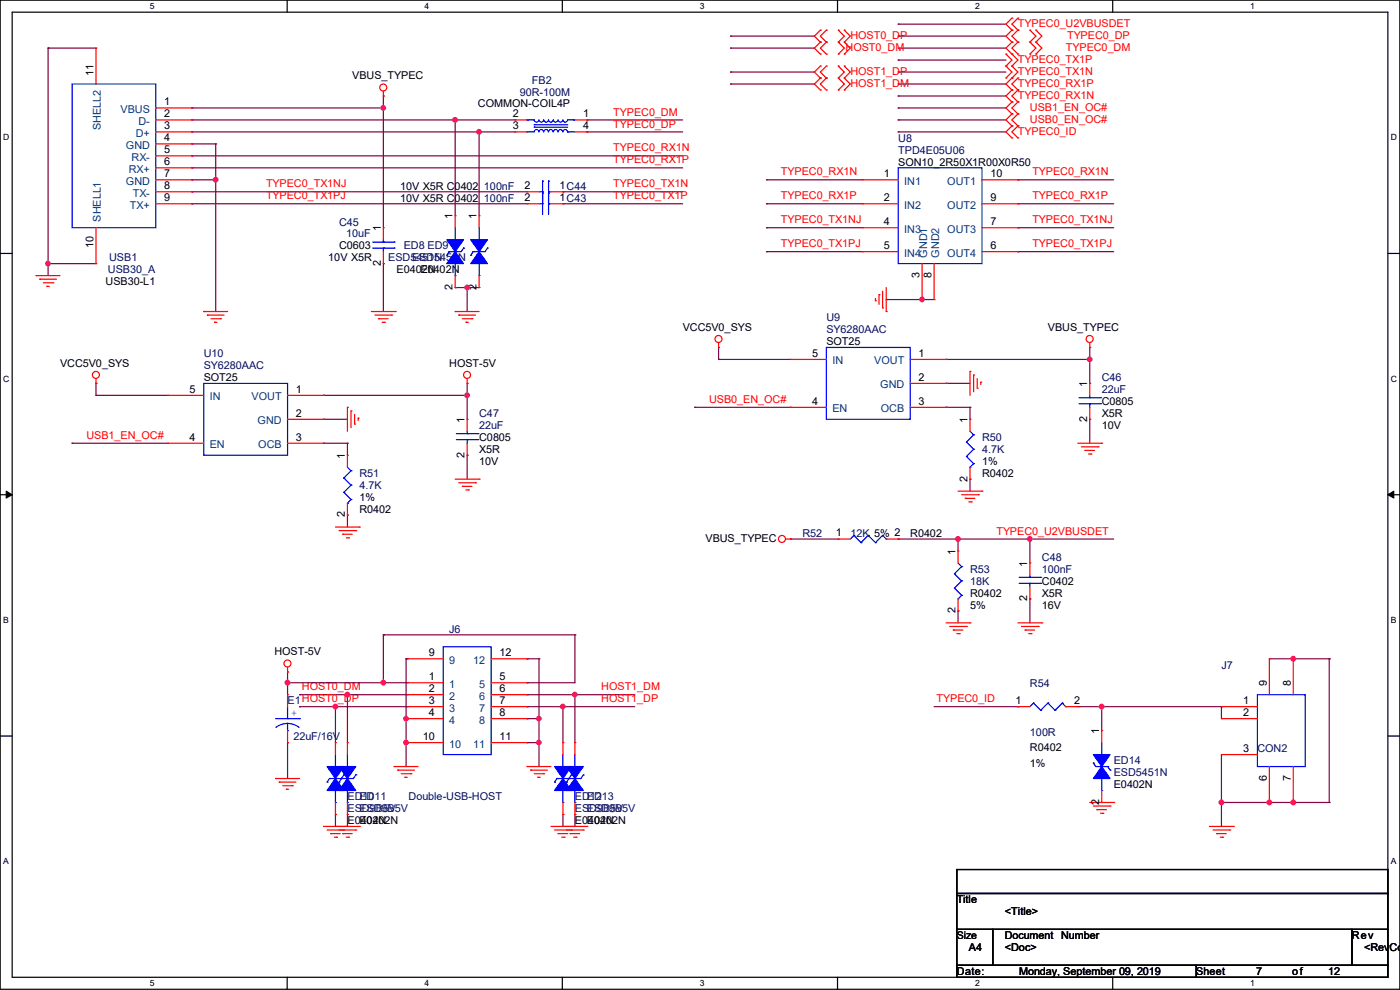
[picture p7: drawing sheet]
<svg xmlns="http://www.w3.org/2000/svg" width="297mm" height="210mm" viewBox="0 0 297 210" stroke-linecap="round" stroke-linejoin="round" font-family="sans-serif">
<path d="M0 0h297v209.8h-297zM2.6 2.6h291.8v204.7h-291.8z" fill="none" stroke="#000" stroke-width=".25"/>
<g fill="#fff">
<path d="M31.7 .3h1v2h-1z"/>
<path d="M31.7 207.6h1v1.9h-1z"/>
</g>
<path d="M60.9 0v2.6M60.9 207.3v2.5" fill="none" stroke="#000" stroke-width=".25"/>
<g fill="#fff">
<path d="M90.1 .3h1v2h-1z"/>
<path d="M90.1 207.6h1v1.9h-1z"/>
</g>
<path d="M119.3 0v2.6M119.3 207.3v2.5" fill="none" stroke="#000" stroke-width=".25"/>
<g fill="#fff">
<path d="M148.5 .3h.9v2h-.9z"/>
<path d="M148.5 207.6h.9v1.9h-.9z"/>
</g>
<path d="M177.7 0v2.6M177.7 207.3v2.5" fill="none" stroke="#000" stroke-width=".25"/>
<g fill="#fff">
<path d="M206.8 .3h1v2h-1z"/>
<path d="M206.8 207.6h1v1.9h-1z"/>
</g>
<path d="M236.1 0v2.6M236.1 207.3v2.5" fill="none" stroke="#000" stroke-width=".25"/>
<g fill="#fff">
<path d="M265.2 .3h1v2h-1z"/>
<path d="M265.2 207.6h1v1.9h-1z"/>
<path d="M.7 28.2h1.2v1.9h-1.2z"/>
<path d="M295.1 28.2h1.2v1.9h-1.2z"/>
<path d="M.7 79.3h1.2v2h-1.2z"/>
<path d="M295.1 79.3h1.2v2h-1.2z"/>
</g>
<path d="M0 53.8h2.6M294.4 53.8h2.6" fill="none" stroke="#000" stroke-width=".25"/>
<g fill="#fff">
<path d="M.7 130.5h1.2v2h-1.2z"/>
<path d="M295.1 130.5h1.1v2h-1.1z"/>
</g>
<path d="M0 104.9h2.6M294.4 104.9h2.6" fill="none" stroke="#000" stroke-width=".25"/>
<path d="M1.3 104.2l1.3 .7-1.3 .8zM294.4 104.9l1.3-.7v1.5z" fill="#000" stroke="#000" stroke-width=".21"/>
<g fill="#fff">
<path d="M.7 181.7h1.2v2h-1.2z"/>
<path d="M295.1 181.7h1.1v2h-1.1z"/>
</g>
<path d="M0 156.1h2.6M294.4 156.1h2.6M203 184.4h91.4v5.1h-91.4zM203 189.5h91.4v7.6h-91.4zM203 197.1h7.6v7.7h-7.6zM210.6 197.1h76.2v7.7h-76.2zM286.8 197.1h7.6v7.7h-7.6zM203 204.8h50.8v2.5h-50.8zM253.8 204.8h40.6v2.5h-40.6z" fill="none" stroke="#000" stroke-width=".25"/>
<g fill="none" stroke="#800040" stroke-width=".25">
<path d="M10.2 10.2h.1M10.2 10.2v48.3M10.2 10.2h10.2M155 7.7h.1M155 10.2h.1M155 15.3h.1M155 17.8h.1M155 10.2h17.8M155 17.8h17.8M155 15.3h17.8M155 7.7h17.8M190.5 17.8h.1"/>
<path d="M190.5 12.7h.1M190.5 15.3h.1M190.5 7.7h.1M190.5 10.2h.1M190.5 5.1h.1M190.5 10.2h22.9M190.5 17.8h22.9M190.5 12.7h22.9M190.5 15.3h22.9M190.5 7.7h22.9M190.5 5.1h22.9M40.7 33.1h.1"/>
<path d="M40.7 35.6h.1M40.7 30.5h.1M40.7 28h.1M40.7 25.4h.1M40.7 38.1h.1M40.7 22.9h.1M40.7 38.1h5.1M40.7 33.1h104.1M40.7 35.6h104.1M40.7 30.5h5.1M40.7 28h68.6M40.7 25.4h68.6"/>
<path d="M40.7 22.9h40.6M45.8 30.5h.1M45.8 38.1h.1M45.8 30.5v35.6M81.3 22.9h.1M81.3 20.4h.1M81.3 20.4v27.9M96.6 25.4h.1M96.6 25.4v20.4M101.6 28h.1M101.6 28v17.8M124.5 25.4h.1"/>
<path d="M124.5 28h.1M124.5 28h20.3M124.5 25.4h20.3M162.6 38.1h.1M162.6 38.1h20.3M190.5 20.4h.1M190.5 25.4h.1M190.5 22.9h.1M190.5 28h.1M190.5 28h22.9M190.5 25.4h22.9M190.5 22.9h22.9"/>
<path d="M190.5 20.4h22.9M215.9 38.1h.1M215.9 38.1h20.4M10.2 55.9h.1M10.2 55.9h10.2M40.7 40.7h.1M40.7 43.2h.1M40.7 43.2h71.1M40.7 40.7h71.1M81.3 55.9h.1M81.3 55.9v10.2M119.4 40.7h.1"/>
<path d="M119.4 43.2h.1M119.4 43.2h25.4M119.4 40.7h25.4M162.6 43.2h.1M162.6 48.3h.1M162.6 53.4h.1M162.6 43.2h20.3M162.6 48.3h20.3M162.6 53.4h20.3M215.9 43.2h.1M215.9 48.3h.1M215.9 53.4h.1"/>
<path d="M215.9 43.2h20.4M215.9 48.3h20.4M215.9 53.4h20.4M96.6 61h.1M96.6 61h5M99.1 61h.1M99.1 61v5.1M152.4 76.2h.1M152.4 73.7h.1M152.4 76.2h15.3M152.4 73.7v2.5M188 63.5h.1"/>
<path d="M188 63.5h10.2M195.6 63.5h.1M200.7 76.2h.1M200.7 76.2h30.5M231.2 76.2h.1M231.2 73.7h.1M231.2 73.7v7.6M15.3 94h.1M15.3 94h20.3M20.4 83.9h.1M20.4 81.3h.1M20.4 83.9h15.2"/>
<path d="M20.4 81.3v2.6M68.6 83.9h.1M68.6 88.9h.1M68.6 94h.1M68.6 83.9h30.5M68.6 94h5.1M68.6 88.9h5.1M73.7 94h.1M73.7 94v2.6M99.1 83.9h.1M99.1 96.6h.1M99.1 81.3h.1"/>
<path d="M99.1 81.3v7.6M99.1 96.6v5M147.4 86.4h.1M147.4 86.4h20.3M200.7 81.3h.1M200.7 86.4h.1M200.7 86.4h5.1M200.7 81.3h5.1M205.8 86.4h.1M205.8 86.4v2.5M231.2 88.9h.1M231.2 88.9v5.1"/>
<path d="M73.7 109.3h.1M73.7 109.3v2.5M167.7 114.3h.1M167.7 114.3h10.1M190.5 114.3h.1M190.5 114.3h45.8M203.2 114.3h.1M203.2 114.3v2.6M205.8 101.6h.1M205.8 101.6v2.6M218.5 114.3h.1M218.5 114.3v5.1"/>
<path d="M81.3 134.7h.1M81.3 134.7v10.1M81.3 134.7h40.7M86.1 139.7h.1M86.1 139.7h.3M86.1 139.7v22.9M111.8 139.7h.1M111.8 139.7h2.5M114.3 139.7h.1M114.3 139.7v22.9M122 134.7h.1M122 134.7v10.1h-10.2"/>
<path d="M203.2 129.6h.1M203.2 129.6v2.5M218.5 127h.1M218.5 127v5.1M269.3 139.7h12.7M274.4 139.7h.1M282 139.7h.1M282 139.7v30.5M61 142.5h.1M61 144.8h.1M61 157.5h.1M61 144.8h25.4"/>
<path d="M61 142.5v4.9M61 157.5v7.6M63.5 147.4h.1M63.5 149.9h.1M63.5 149.9h22.9M63.5 147.4h22.9M71.2 149.9h.1M71.2 149.9v7.6M73.7 147.4h.1M73.7 147.4v10.1M81.3 144.8h.1M86.1 152.4h.1"/>
<path d="M86.1 157.5h.1M86.1 157.5h.3M86.1 152.4h.3M111.8 149.9h.1M111.8 147.4h.1M111.8 144.8h.1M111.8 157.5h.1M111.8 152.4h.1M111.8 149.9h22.9M111.8 147.4h22.9M111.8 157.5h2.5M111.8 152.4h2.5"/>
<path d="M114.3 157.5h.1M114.3 152.4h.1M119.4 149.9h.1M119.4 149.9v7.6M122 147.4h.1M122 147.4v10.1M198.2 149.9h17.7M215.9 149.9h.1M228.6 149.9h30.5M233.7 149.9h.1M233.7 149.9v5.1M259.1 149.9h.1"/>
<path d="M259.1 149.9v2.5M71.2 172.8h.1M71.2 172.8v2.5M73.7 172.8h.1M73.7 172.8v2.5M119.4 172.8h.1M119.4 172.8v2.5M122 172.8h.1M122 172.8v2.5M259.1 170.2h.1M259.1 175.3h.1M259.1 160.1v15.2"/>
<path d="M259.1 170.2h22.9M269.3 170.2h.1M274.4 170.2h.1M282 170.2h.1"/>
</g>
<g fill="#f0f" stroke="#f0f" stroke-width=".25">
<circle cx="195.6" cy="63.5" r=".49"/>
<circle cx="45.7" cy="38.1" r=".49"/>
<circle cx="101.6" cy="28" r=".49"/>
<circle cx="96.5" cy="25.4" r=".49"/>
<circle cx="81.3" cy="22.9" r=".49"/>
<circle cx="10.2" cy="55.9" r=".49"/>
<circle cx="99.1" cy="61" r=".49"/>
<circle cx="231.2" cy="76.2" r=".49"/>
<circle cx="203.2" cy="114.3" r=".49"/>
<circle cx="218.5" cy="114.3" r=".49"/>
<circle cx="119.4" cy="149.9" r=".49"/>
<circle cx="121.9" cy="147.3" r=".49"/>
<circle cx="114.3" cy="157.5" r=".49"/>
<circle cx="114.3" cy="152.4" r=".49"/>
<circle cx="86.1" cy="152.4" r=".49"/>
<circle cx="73.7" cy="147.3" r=".49"/>
<circle cx="71.1" cy="149.9" r=".49"/>
<circle cx="86.1" cy="157.5" r=".49"/>
<circle cx="81.3" cy="144.8" r=".49"/>
<circle cx="61" cy="144.8" r=".49"/>
<circle cx="99.1" cy="83.8" r=".49"/>
<circle cx="259.1" cy="170.2" r=".49"/>
<circle cx="269.3" cy="170.2" r=".49"/>
<circle cx="274.3" cy="139.7" r=".49"/>
<circle cx="274.3" cy="170.2" r=".49"/>
<circle cx="233.7" cy="149.9" r=".49"/>
</g>
<g fill="none" stroke="#f00" stroke-width=".25">
<path d="M20.4 10.2h.1M20.4 10.2v7.6M81.3 19.3v1.1M174 6.4h.1M174 8.9h.1M174 11.5h.1M174 14h.1M174 16.6h.1M174 19.1h.1M174 6.4l-1.2 1.3 1.2 1.2M174 14l-1.2 1.3 1.2 1.3M174 8.9l-1.2 1.3 1.2 1.3"/>
<path d="M174 16.6l-1.2 1.2 1.2 1.3M175.3 8.9h.1M175.3 6.4h.1M175.3 11.5h.1M175.3 16.6h.1M175.3 14h.1M175.3 19.1h.1M175.3 6.4l-1.3 1.3 1.3 1.2M175.3 8.9l-1.3 1.3 1.3 1.3M175.3 14l-1.3 1.3 1.3 1.3M175.3 16.6l-1.3 1.2 1.3 1.3M177.8 8.9h.1"/>
<path d="M177.8 6.4h.1M177.8 11.5h.1M177.8 16.6h.1M177.8 14h.1M177.8 19.1h.1M177.8 6.4l1.3 1.3-1.3 1.2M177.8 14l1.3 1.3-1.3 1.3M177.8 8.9l1.3 1.3-1.3 1.3M177.8 16.6l1.3 1.2-1.3 1.3M179.1 8.9h.1M179.1 6.4h.1M179.1 11.5h.1"/>
<path d="M179.1 16.6h.1M179.1 14h.1M179.1 19.1h.1M179.1 14l1.3 1.3-1.3 1.3M179.1 6.4l1.3 1.3-1.3 1.2M179.1 16.6l1.3 1.2-1.3 1.3M179.1 8.9l1.3 1.3-1.3 1.3M213.4 14h.1M213.4 16.6h.1M213.4 11.5h.1M213.4 14l1.3 1.3-1.3 1.3M213.4 11.5l1.3 1.2-1.3 1.3"/>
<path d="M214.7 14h.1M214.7 16.6h.1M214.7 11.5h.1M214.7 19.1h.1M214.7 6.4h.1M214.7 3.9h.1M214.7 8.9h.1M214.7 14l1.2 1.3-2.5 2.5 1.3 1.3M214.7 8.9l-1.3 1.3 2.5 2.5-1.2 1.3M214.7 19.1l-1.3 1.3 1.3 1.2M214.7 3.9l-1.3 1.2 1.3 1.3M214.7 6.4l-1.3 1.3 1.3 1.2"/>
<path d="M215.9 16.6h.1M215.9 19.1h.1M215.9 3.9h.1M215.9 6.4h.1M215.9 8.9h.1M215.9 11.5h.1M215.9 16.6l-1.2 1.2 1.2 1.3M215.9 19.1l-1.2 1.3 1.2 1.2M215.9 3.9l-1.2 1.2 1.2 1.3M215.9 6.4l-1.2 1.3 1.2 1.2M215.9 8.9l-1.2 1.3 1.2 1.3M218.5 6.4h.1"/>
<path d="M218.5 8.9h.1M218.5 11.5h.1M218.5 8.9l1.3 1.3-1.3 1.3M218.5 6.4l1.3 1.3-1.3 1.2M219.8 6.4h.1M219.8 8.9h.1M219.8 11.5h.1M219.8 8.9l1.2 1.3-1.2 1.3M219.8 6.4l1.2 1.3-1.2 1.2M33.1 22.9h7.6M33.1 25.4h7.6M33.1 28h7.6"/>
<path d="M33.1 30.5h7.6M33.1 33.1h7.6M33.1 35.6h7.6M33.1 38.1h7.6M40.7 22.9h.1M40.7 25.4h.1M40.7 28h.1M40.7 30.5h.1M40.7 33.1h.1M40.7 35.6h.1M40.7 38.1h.1M81.3 20.4h.1"/>
<path d="M109.3 28h.1M109.3 25.4h.1M109.3 25.4h2.5M109.3 28h2.5M122 25.4h2.5M122 28h2.5M124.5 28h.1M124.5 25.4h.1M182.9 38.1h.1M182.9 38.1h7.6M208.3 38.1h7.6M214.7 21.6h.1"/>
<path d="M214.7 26.7h.1M214.7 24.2h.1M214.7 29.3h.1M214.7 24.2l-1.3 1.2 1.3 1.3M214.7 21.6l-1.3 1.3 1.3 1.3M214.7 26.7l-1.3 1.3 1.3 1.3M215.9 21.6h.1M215.9 24.2h.1M215.9 26.7h.1M215.9 29.3h.1M215.9 38.1h.1M215.9 24.2l-1.2 1.2 1.2 1.3"/>
<path d="M215.9 21.6l-1.2 1.3 1.2 1.3M215.9 26.7l-1.2 1.3 1.2 1.3M7.7 58.5h.1M7.7 58.5h5M8.4 59.2h.1M8.4 59.2h3.6M9.2 60h2M11.2 60h.1M20.4 55.9h.1M20.4 48.3v7.6M33.1 40.7h7.6M33.1 43.2h7.6"/>
<path d="M40.7 40.7h.1M40.7 43.2h.1M81.3 48.3h.1M81.3 55.9h.1M81.3 48.3v2.5M81.3 53.4v2.5M96.6 45.8h.1M96.6 45.8v2.5M96.6 58.5v2.5M101.6 45.8h.1M101.6 45.8v2.5M101.6 58.5v2.5"/>
<path d="M111.8 40.7h.1M111.8 43.2h.1M111.8 40.7h2.5M111.8 43.2h2.5M116.9 40.7h2.5M116.9 43.2h2.5M119.4 40.7h.1M119.4 43.2h.1M182.9 43.2h.1M182.9 48.3h.1M182.9 53.4h.1M182.9 43.2h7.6"/>
<path d="M182.9 48.3h7.6M182.9 53.4h7.6M195.6 55.9v7.6M198.2 55.9v7.6M208.3 43.2h7.6M208.3 48.3h7.6M208.3 53.4h7.6M215.9 53.4h.1M215.9 48.3h.1M215.9 43.2h.1M9.9 60.7h.1M9.9 60.7h.6"/>
<path d="M43.2 66.1h.1M43.2 66.1h5.1M44 66.8h.1M44 66.8h3.5M44.7 67.6h2.1M45.5 68.4h.1M45.5 68.4h.5M46.8 67.6h.1M78.8 66.1h5.1M79.5 66.8h3.6M80.3 67.6h.1M80.3 67.6h2"/>
<path d="M81.1 68.4h.5M81.6 68.4h.1M83.1 66.8h.1M83.9 66.1h.1M96.6 66.1h.1M96.6 61h.1M96.6 66.1h5M97.3 66.8h.1M97.3 66.8h3.6M98.1 67.6h2M98.8 68.4h.1M98.8 68.4h.6"/>
<path d="M100.1 67.6h.1M101.6 61h.1M152.4 73.7h.1M152.4 72.7v1M167.7 76.2h.1M167.7 76.2h7.6M185.7 63.8h.1M185.7 63.3v.5M186.5 62.5h.1M186.5 62.5v2.1M187.2 65.3h.1M187.2 61.8v3.5"/>
<path d="M188 66.1h.1M188 61v5.1M193.1 76.2h7.6M195.6 63.5h.1M198.2 63.5h.1M200.7 76.2h.1M205.8 78.8h.1M205.8 78.8v5.1M206.5 79.5h.1M206.5 79.5v3.6M231.2 73.7h.1M231.2 72.7v1"/>
<path d="M20.4 81.3h.1M20.4 80.3v1M35.6 94h.1M35.6 83.9h.1M35.6 94h7.6M35.6 83.9h7.6M61 94h7.6M61 88.9h7.6M61 83.9h7.6M68.6 94h.1M68.6 88.9h.1M68.6 83.9h.1"/>
<path d="M73.7 86.4h.1M73.7 96.6h.1M73.7 86.4v5.1M73.7 96.6v2.5M74.5 87.2h.1M74.5 87.2v3.5M75.2 90h.1M75.2 87.9v2.1M76 88.7h.1M76 88.7v.5M99.1 81.3h.1M99.1 88.9h.1"/>
<path d="M99.1 96.6h.1M99.1 80.3v1M99.1 88.9v2.6M99.1 94v2.6M167.7 86.4h.1M167.7 86.4h7.6M193.1 86.4h7.6M193.1 81.3h7.6M200.7 86.4h.1M200.7 81.3h.1M205.8 88.9h.1M205.8 88.9v2.6"/>
<path d="M205.8 99.1v2.5M207.3 82.3h.1M207.3 80.3v2M208.1 81.1h.1M208.1 81.1v.5M228.6 94h5.1M229.4 94.8h3.6M230.2 95.5h.1M230.2 95.5h2M230.9 96.3h.5M231.2 81.3h.1M231.2 88.9h.1"/>
<path d="M231.2 81.3v2.6M231.2 86.4v2.5M231.4 96.3h.1M233 94.8h.1M233.7 94h.1M71.2 111.8h5M71.9 112.6h3.6M72.7 113.3h.1M72.7 113.3h2M73.4 114.1h.6M73.7 109.3h.1M73.7 106.7v2.6"/>
<path d="M74 114.1h.1M75.5 112.6h.1M76.2 111.8h.1M96.6 101.6h5M97.3 102.4h3.6M98.1 103.2h.1M98.1 103.2h2M98.8 103.9h.6M99.4 103.9h.1M100.9 102.4h.1M101.6 101.6h.1M166.7 114.3h1"/>
<path d="M167.7 114.3h.1M177.8 114.3h.1M177.8 114.3h2.6M188 114.3h2.5M190.5 114.3h.1M203.2 116.9h.1M203.2 104.2h5.1M203.2 116.9v2.5M204 104.9h3.6M204.8 105.7h.1M204.8 105.7h2M205.5 106.5h.5"/>
<path d="M205.8 101.6h.1M206 106.5h.1M207.6 104.9h.1M208.3 104.2h.1M218.5 119.4h.1M218.5 119.4v2.6M86.4 139.7h.1M86.4 139.7h7.6M104.2 139.7h7.6M111.8 139.7h.1M200.7 132.1h5.1M201.5 132.9h3.5"/>
<path d="M202.2 133.6h.1M202.2 133.6h2.1M203 134.4h.5M203.2 129.6h.1M203.2 127v2.6M203.5 134.4h.1M205 132.9h.1M205.8 132.1h.1M215.9 132.1h5.1M216.7 132.9h3.6M217.5 133.6h.1M217.5 133.6h2"/>
<path d="M218.2 134.4h.5M218.5 127h.1M218.5 124.5v2.5M218.7 134.4h.1M220.3 132.9h.1M221 132.1h.1M269.3 139.7h.1M269.3 139.7v7.7M274.4 139.7h.1M274.4 139.7v7.7M61 142.5h.1M61 147.4h.1"/>
<path d="M61 157.5h.1M61 141.5v1M61 147.4v2.5M61 155v2.5M71.2 157.5h.1M71.2 157.5v2.6M73.7 157.5h.1M73.7 157.5v2.6M86.4 144.8h.1M86.4 147.4h.1M86.4 149.9h.1M86.4 152.4h.1"/>
<path d="M86.4 157.5h.1M86.4 144.8h7.6M86.4 147.4h7.6M86.4 149.9h7.6M86.4 152.4h7.6M86.4 157.5h7.6M104.2 144.8h7.6M104.2 147.4h7.6M104.2 149.9h7.6M104.2 152.4h7.6M104.2 157.5h7.6M111.8 144.8h.1"/>
<path d="M111.8 147.4h.1M111.8 149.9h.1M111.8 152.4h.1M111.8 157.5h.1M119.4 157.5h.1M119.4 157.5v2.6M122 157.5h.1M122 157.5v2.6M215.9 149.9h.1M215.9 149.9h2.6M226.1 149.9h2.5M228.6 149.9h.1"/>
<path d="M233.7 155h.1M233.7 155v2.5M259.1 149.9h.1M259.1 152.4h.1M259.1 149.9h7.6M259.1 152.4h7.6M58.5 165.1h.1M58.5 165.1h5M59.2 165.9h.1M59.2 165.9h3.6M60 166.7h2M60.7 167.4h.1"/>
<path d="M60.7 167.4h.6M62 166.7h.1M68.6 175.3h7.6M69.4 176.1h6.1M70.1 176.8h.1M70.1 176.8h2.1M70.9 177.6h.5M71.2 172.8h.1M71.2 170.2v2.6M71.4 177.6h.1M72.7 176.8h.1M72.7 176.8h2"/>
<path d="M72.9 176.1h.1M73.4 177.6h.6M73.7 175.3h.1M73.7 172.8h.1M73.7 170.2v2.6M74 177.6h.1M75.5 176.1h.1M76.2 175.3h.1M83.6 162.6h.1M83.6 162.6h5.1M84.4 163.4h.1M84.4 163.4h3.5"/>
<path d="M85.1 164.1h2.1M85.9 164.9h.1M85.9 164.9h.5M87.2 164.1h.1M111.8 162.6h.1M111.8 162.6h5.1M112.6 163.4h.1M112.6 163.4h3.5M113.3 164.1h2.1M114.1 164.9h.1M114.1 164.9h.5M115.4 164.1h.1"/>
<path d="M116.9 175.3h7.6M117.6 176.1h6.1M118.4 176.8h.1M118.4 176.8h2M119.2 177.6h.5M119.4 172.8h.1M119.4 170.2v2.6M119.7 177.6h.1M120.9 176.8h.1M120.9 176.8h2.1M121.2 176.1h.1M121.7 177.6h.5"/>
<path d="M122 175.3h.1M122 172.8h.1M122 170.2v2.6M122.2 177.6h.1M123.7 176.1h.1M124.5 175.3h.1M231.2 170.2h5.1M231.9 171h3.6M232.7 171.7h.1M232.7 171.7h2M233.5 172.5h.5M233.7 170.2h.1"/>
<path d="M233.7 167.7v2.5M234 172.5h.1M235.5 171h.1M236.3 170.2h.1M256.6 175.3h5.1M257.3 176.1h3.6M258.1 176.8h.1M258.1 176.8h2M258.9 177.6h.5M259.1 160.1h.1M259.1 160.1h7.6M259.4 177.6h.1"/>
<path d="M260.9 176.1h.1M261.7 175.3h.1M269.3 170.2h.1M269.3 162.6v7.6M274.4 170.2h.1M274.4 162.6v7.6"/>
<circle cx="81.3" cy="18.6" r=".74"/>
<circle cx="20.3" cy="79.5" r=".74"/>
<circle cx="99.1" cy="79.5" r=".74"/>
<circle cx="152.4" cy="71.9" r=".74"/>
<circle cx="231.2" cy="71.9" r=".74"/>
<circle cx="165.9" cy="114.3" r=".74"/>
<circle cx="61" cy="140.7" r=".74"/>
</g>
<g fill="none" stroke="#00f" stroke-width=".25">
<path d="M15.3 17.8h17.8v30.5h-17.8zM111.8 28h.1M111.8 25.4h.1M113.3 27h.1M113.3 26.5h.1M113.3 27h7.1M113.3 26.5h7.1M114.3 28a.49 .49 0 0 0-.5-.5 .49 .49 0 0 0-.5 .5h-1.5M114.3 25.4a.49 .49 0 0 1-.5 .5 .49 .49 0 0 1-.5-.5h-1.5M115.1 38.4h.1M115.1 38.4v7.1M115.3 28a.49 .49 0 0 0-.5-.5 .49 .49 0 0 0-.5 .5"/>
<path d="M115.3 25.4a.49 .49 0 0 1-.5 .5 .49 .49 0 0 1-.5-.5M116.3 28a.49 .49 0 0 0-.5-.5 .49 .49 0 0 0-.4 .5M116.3 25.4a.49 .49 0 0 1-.5 .5 .49 .49 0 0 1-.4-.5M116.4 38.4h.1M116.4 38.4v7.1M118.4 28a.49 .49 0 0 0-.5-.5 .49 .49 0 0 0-.5 .5 .51 .51 0 0 0-.5-.5 .51 .51 0 0 0-.5 .5M118.4 25.4a.49 .49 0 0 1-.5 .5 .49 .49 0 0 1-.5-.5 .51 .51 0 0 1-.5 .5 .51 .51 0 0 1-.5-.5M119.4 28a.49 .49 0 0 0-.5-.5 .49 .49 0 0 0-.5 .5M119.4 25.4a.49 .49 0 0 1-.5 .5 .49 .49 0 0 1-.5-.5M120.4 28a.49 .49 0 0 0-.5-.5 .49 .49 0 0 0-.5 .5M120.4 25.4a.49 .49 0 0 1-.5 .5 .49 .49 0 0 1-.5-.5M120.4 28h.1"/>
<path d="M120.4 28h1.6M120.4 25.4h1.6M121.7 25.4h.1M190.5 35.6h17.8v20.3h-17.8zM79 52.6h4.6M79 51.4h4.6M81.3 51.4h.1M81.3 52.6h.1M81.3 50.8v.6M81.3 52.6v.8M83.6 52.6h.1M83.6 51.4h.1"/>
<path d="M94.8 54.1h.1M95.3 53.4h.1M95.3 53.4l-.5 .7M96.6 50.8h.1M96.6 58.5h.1M96.6 48.3v2.5M96.6 55.9v2.6M98.3 52.6h.1M98.3 52.6l-.5 .8h-2.5M99.9 54.1h.1M100.4 53.4h.1M100.4 53.4l-.5 .7"/>
<path d="M101.6 50.8h.1M101.6 58.5h.1M101.6 48.3v2.5M101.6 55.9v2.6M103.4 52.6h.1M103.4 52.6l-.5 .8h-2.5M114.3 40.7h.8M114.3 43.2h.8M115.1 40.7h.1M115.1 40.9h.1M115.1 43.2h.1M116.4 40.7h.1"/>
<path d="M116.4 43.2h.1M116.4 40.9h.1M116.4 40.7h.5M116.4 43.2h.5M175.3 73.7h17.8v15.2h-17.8zM43.2 81.3h17.8v15.3h-17.8zM73.7 99.1l.8 .8M74.5 99.9h.1M74.5 99.9l-1.6 1.5M96.8 93.3h4.6M96.8 92h4.6M99.1 92h.1"/>
<path d="M99.1 93.3h.1M99.1 91.5v.5M99.1 93.3v.7M101.4 93.3h.1M101.4 92h.1M205 93.8h.1M205 96.8h.1M205 93.8l1.5 1.5M205 96.8l1.5 1.5M205.8 99.1h.1M205.8 91.5l.7 .7M206.5 92.2h.1"/>
<path d="M206.5 95.3h.1M206.5 98.3h.1M206.5 92.2l-1.5 1.6M206.5 95.3l-1.5 1.5M206.5 98.3l-.7 .8M228.9 85.6h4.6M228.9 84.4h4.6M231.2 84.4h.1M231.2 85.6h.1M231.2 83.9v.5M231.2 85.6v.8M233.5 85.6h.1"/>
<path d="M233.5 84.4h.1M72.9 101.4h.1M72.9 104.4h.1M72.9 101.4l1.6 1.5M72.9 104.4l1.6 1.6M73.7 106.7h.1M74.5 102.9h.1M74.5 106h.1M74.5 102.9l-1.6 1.5M74.5 106l-.8 .7M181.1 113.6h.1M181.1 113.6l-.7 .7"/>
<path d="M181.1 113.6l1.6 1.5M182.7 115.1h.1M184.2 113.6h.1M184.2 113.6l-1.5 1.5M184.2 113.6l1.5 1.5M185.7 115.1h.1M187.2 113.6h.1M187.2 113.6l-1.5 1.5M187.2 113.6l.8 .7M188 114.3h.1M203.2 119.4l.8 .8M94 137.2h10.2v22.9h-10.2z"/>
<path d="M202.5 121.7h.1M202.5 124.8h.1M202.5 121.7l1.5 1.5M202.5 124.8l1.5 1.5M203.2 127h.1M204 120.2h.1M204 123.2h.1M204 126.3h.1M204 120.2l-1.5 1.5M204 123.2l-1.5 1.6M204 126.3l-.8 .7M216.2 123.7h4.6"/>
<path d="M216.2 122.5h4.6M218.5 122.5h.1M218.5 123.7h.1M218.5 122v.5M218.5 123.7v.8M220.8 123.7h.1M220.8 122.5h.1M58.5 152.4h5M61 155h.1M61 152.4h.1M61 153.5l1.6 .3 .9 .5M61 153.5l-1.1 .1-1.4 .7"/>
<path d="M61 149.9v2.5M61 153.5v1.5M63.5 152.4h.1M219.2 149.1h.1M219.2 149.1l-.7 .8M219.2 149.1l1.6 1.6M220.8 150.7h.1M222.3 149.1h.1M222.3 149.1l-1.5 1.6M222.3 149.1l1.5 1.6M223.8 150.7h.1M225.3 149.1h.1"/>
<path d="M225.3 149.1l-1.5 1.6M225.3 149.1l.8 .8M226.1 149.9h.1M233.7 157.5v2.6M266.7 147.4h10.2v15.2h-10.2zM69.4 165.9h.1M69.9 165.1h.1M69.9 165.1l-.5 .8M71.2 162.6h.1M71.2 170.2h.1M71.2 160.1v2.5M71.2 167.7v2.5"/>
<path d="M71.9 165.9h.1M72.4 165.1h.1M72.9 164.4h.1M72.9 164.4l-1 1.5M73.7 162.6h.1M73.7 170.2h.1M73.7 160.1v2.5M73.7 167.7v2.5M75.5 164.4h.1M75.5 164.4l-.5 .7h-5.1M117.6 165.9h.1M118.2 165.1h.1"/>
<path d="M118.2 165.1l-.6 .8M119.4 162.6h.1M119.4 170.2h.1M119.4 160.1v2.5M119.4 167.7v2.5M120.2 165.9h.1M120.7 165.1h.1M121.2 164.4h.1M121.2 164.4l-1 1.5M122 162.6h.1M122 170.2h.1M122 160.1v2.5"/>
<path d="M122 167.7v2.5M123.7 164.4h.1M123.7 164.4l-.5 .7h-5M231.9 161.8h.1M231.9 161.8l.6 .8h2.5M233.7 160.1h.1M233.7 167.7h.1M233.7 165.1v2.6M235 162.6h.1M235 162.6l.5 .8M235.5 163.4h.1"/>
</g>
<g fill="#00f" stroke="#00f" stroke-width=".25">
<path d="M69.4 162.6h3.5l-1.7 2.5z" fill-rule="evenodd"/>
<path d="M71.2 165.1l1.7 2.6h-3.5z" fill-rule="evenodd"/>
<path d="M120.2 162.6h3.5l-1.7 2.5z" fill-rule="evenodd"/>
<path d="M122 165.1l1.7 2.6h-3.5z" fill-rule="evenodd"/>
<path d="M99.9 50.8h3.5l-1.8 2.6z" fill-rule="evenodd"/>
<path d="M101.6 53.4l1.8 2.5h-3.5z" fill-rule="evenodd"/>
<path d="M94.8 50.8h3.5l-1.7 2.6z" fill-rule="evenodd"/>
<path d="M96.6 53.4l1.7 2.5h-3.5z" fill-rule="evenodd"/>
<path d="M71.9 162.6h3.6l-1.8 2.5z" fill-rule="evenodd"/>
<path d="M73.7 165.1l1.8 2.6h-3.6z" fill-rule="evenodd"/>
<path d="M117.6 162.6h3.6l-1.8 2.5z" fill-rule="evenodd"/>
<path d="M119.4 165.1l1.8 2.6h-3.6z" fill-rule="evenodd"/>
<path d="M231.9 160.1h3.6l-1.8 2.5z" fill-rule="evenodd"/>
<path d="M233.7 162.6l1.8 2.5h-3.6z" fill-rule="evenodd"/>
</g>
<g font-size="2.3" fill="#f00">
<text x="216" y="5.7">TYPEC0_U2VBUSDET</text>
<text x="179.4" y="10.8">HOST0_DM</text>
<text x="180.4" y="8.2">HOST0_DP</text>
<text x="226.1" y="10.8">TYPEC0_DM</text>
<text x="226.4" y="8.2">TYPEC0_DP</text>
<text x="180.4" y="15.8">HOST1_DP</text>
<text x="216" y="15.8">TYPEC0_TX1N</text>
<text x="216" y="13.3">TYPEC0_TX1P</text>
<text x="180.4" y="18.4">HOST1_DM</text>
<text x="216" y="18.4">TYPEC0_RX1P</text>
<text x="216" y="20.9">TYPEC0_RX1N</text>
<text x="218.5" y="23.5">USB1_EN_OC#</text>
<text x="130.1" y="24.5">TYPEC0_DM</text>
<text x="130.1" y="27.1">TYPEC0_DP</text>
<text x="216" y="28.5">TYPEC0_ID</text>
<text x="218.5" y="26">USB0_EN_OC#</text>
<text x="130.1" y="32.1">TYPEC0_RX1N</text>
<text x="130.1" y="34.7">TYPEC0_RX1P</text>
<text x="56.4" y="39.8">TYPEC0_TX1NJ</text>
<text x="130.1" y="39.8">TYPEC0_TX1N</text>
<text x="165.7" y="37.2">TYPEC0_RX1N</text>
<text x="219" y="37.2">TYPEC0_RX1N</text>
<text x="56.4" y="42.3">TYPEC0_TX1PJ</text>
<text x="130.1" y="42.3">TYPEC0_TX1P</text>
<text x="165.7" y="42.3">TYPEC0_RX1P</text>
<text x="165.7" y="47.4">TYPEC0_TX1NJ</text>
<text x="219" y="42.3">TYPEC0_RX1P</text>
<text x="219" y="47.4">TYPEC0_TX1NJ</text>
<text x="165.7" y="52.5">TYPEC0_TX1PJ</text>
<text x="219" y="52.5">TYPEC0_TX1PJ</text>
<text x="150.4" y="85.5">USB0_EN_OC#</text>
<text x="18.3" y="93.1">USB1_EN_OC#</text>
<text x="211.4" y="113.4">TYPEC0_U2VBUSDET</text>
<text x="64.1" y="146.4">HOST0_DM</text>
<text x="127.6" y="146.4">HOST1_DM</text>
<text x="127.6" y="149">HOST1_DP</text>
<text x="198.7" y="149">TYPEC0_ID</text>
</g>
<g font-size="2.3">
<text x="19.8" y="16" transform="rotate(-90 19.8 16)">11</text>
<text x="74.7" y="16.8">VBUS_TYPEC</text>
<text x="34.8" y="22.4">1</text>
<text x="101.4" y="22.7">COMMON-COIL4P</text>
<text x="34.8" y="24.9">2</text>
<text x="34.8" y="27.4">3</text>
<text x="34.8" y="30">4</text>
<text x="108.8" y="27.4">3</text>
<text x="108.8" y="24.9">2</text>
<text x="123.7" y="27.4">4</text>
<text x="123.7" y="24.9">1</text>
<text x="34.8" y="32.5">5</text>
<text x="34.8" y="35.1">6</text>
<text x="190.6" y="35.1">SON10_2R50X1R00X0R50</text>
<text x="34.8" y="37.6">7</text>
<text x="34.8" y="40.1">8</text>
<text x="84.9" y="40.2">10V X5R C0402</text>
<text x="111.3" y="40.1">2</text>
<text x="118.7" y="40.1">1C44</text>
<text x="187.5" y="37.6">1</text>
<text x="210.1" y="37.6">10</text>
<text x="34.8" y="42.7">9</text>
<text x="84.9" y="42.8">10V X5R C0402</text>
<text x="96" y="46.5" transform="rotate(-90 96 46.5)">1</text>
<text x="101.1" y="46.5" transform="rotate(-90 101.1 46.5)">1</text>
<text x="111.3" y="42.7">2</text>
<text x="118.7" y="42.7">1C43</text>
<text x="187.5" y="42.7">2</text>
<text x="187.5" y="47.8">4</text>
<text x="210.1" y="47.8">7</text>
<text x="210.1" y="42.7">9</text>
<text x="19.8" y="52.6" transform="rotate(-90 19.8 52.6)">10</text>
<text x="71.9" y="52.9">C0603</text>
<text x="80.8" y="49.1" transform="rotate(-90 80.8 49.1)">1</text>
<text x="187.5" y="52.8">5</text>
<text x="210.1" y="52.8">6</text>
<text x="69.6" y="55.5">10V X5R</text>
<text x="80.8" y="56.4" transform="rotate(-90 80.8 56.4)">2</text>
<text x="84.1" y="58">E0402N</text>
<text x="89.2" y="58">E0402N</text>
<text x="195.1" y="59" transform="rotate(-90 195.1 59)">3</text>
<text x="197.6" y="59" transform="rotate(-90 197.6 59)">8</text>
<text x="22.4" y="60.5">USB30-L1</text>
<text x="96" y="61.5" transform="rotate(-90 96 61.5)">2</text>
<text x="101.1" y="61.5" transform="rotate(-90 101.1 61.5)">2</text>
<text x="144.8" y="70.2">VCC5V0_SYS</text>
<text x="222.3" y="70.2">VBUS_TYPEC</text>
<text x="12.7" y="77.8">VCC5V0_SYS</text>
<text x="95.3" y="77.8">HOST-5V</text>
<text x="172.3" y="75.7">5</text>
<text x="175.3" y="73.2">SOT25</text>
<text x="194.9" y="75.7">1</text>
<text x="40.2" y="83.3">5</text>
<text x="43.2" y="80.9">SOT25</text>
<text x="62.8" y="83.3">1</text>
<text x="194.9" y="80.8">2</text>
<text x="230.6" y="82.1" transform="rotate(-90 230.6 82.1)">1</text>
<text x="62.8" y="88.4">2</text>
<text x="98.6" y="89.7" transform="rotate(-90 98.6 89.7)">1</text>
<text x="172.3" y="85.9">4</text>
<text x="194.9" y="85.9">3</text>
<text x="205.2" y="89.7" transform="rotate(-90 205.2 89.7)">1</text>
<text x="230.6" y="89.4" transform="rotate(-90 230.6 89.4)">2</text>
<text x="233.7" y="85.9">C0805</text>
<text x="233.7" y="88.5">X5R</text>
<text x="40.2" y="93.5">4</text>
<text x="62.8" y="93.5">3</text>
<text x="101.6" y="93.6">C0805</text>
<text x="233.7" y="91">10V</text>
<text x="73.2" y="97.3" transform="rotate(-90 73.2 97.3)">1</text>
<text x="98.6" y="97.1" transform="rotate(-90 98.6 97.1)">2</text>
<text x="101.6" y="96.1">X5R</text>
<text x="101.6" y="98.6">10V</text>
<text x="208.3" y="101.2">R0402</text>
<text x="208.3" y="98.6">1%</text>
<text x="76.2" y="106.3">1%</text>
<text x="205.2" y="102.1" transform="rotate(-90 205.2 102.1)">2</text>
<text x="73.2" y="109.8" transform="rotate(-90 73.2 109.8)">2</text>
<text x="76.2" y="108.8">R0402</text>
<text x="177.3" y="113.8">1</text>
<text x="193.1" y="113.9">R0402</text>
<text x="149.7" y="114.9">VBUS_TYPEC</text>
<text x="202.7" y="117.6" transform="rotate(-90 202.7 117.6)">1</text>
<text x="217.9" y="120.2" transform="rotate(-90 217.9 120.2)">1</text>
<text x="221" y="124">C0402</text>
<text x="202.7" y="130.1" transform="rotate(-90 202.7 130.1)">2</text>
<text x="205.8" y="126.6">R0402</text>
<text x="205.8" y="129.1">5%</text>
<text x="217.9" y="127.5" transform="rotate(-90 217.9 127.5)">2</text>
<text x="221" y="126.6">X5R</text>
<text x="221" y="129.1">16V</text>
<text x="58.2" y="139">HOST-5V</text>
<text x="91" y="139.2">9</text>
<text x="106" y="139.2">12</text>
<text x="91" y="144.3">1</text>
<text x="91" y="146.8">2</text>
<text x="91" y="149.4">3</text>
<text x="106" y="144.3">5</text>
<text x="106" y="146.8">6</text>
<text x="106" y="149.4">7</text>
<text x="215.4" y="149.4">1</text>
<text x="227.9" y="149.4">2</text>
<text x="263.7" y="149.4">1</text>
<text x="268.7" y="145.6" transform="rotate(-90 268.7 145.6)">9</text>
<text x="273.8" y="145.6" transform="rotate(-90 273.8 145.6)">8</text>
<text x="91" y="151.9">4</text>
<text x="106" y="151.9">8</text>
<text x="233.2" y="155.7" transform="rotate(-90 233.2 155.7)">1</text>
<text x="263.7" y="151.9">2</text>
<text x="89.7" y="157">10</text>
<text x="106" y="157">11</text>
<text x="218.5" y="159.3">R0402</text>
<text x="263.7" y="159.5">3</text>
<text x="218.5" y="162.6">1%</text>
<text x="236.3" y="167.2">E0402N</text>
<text x="268.7" y="165.6" transform="rotate(-90 268.7 165.6)">6</text>
<text x="273.8" y="165.6" transform="rotate(-90 273.8 165.6)">7</text>
<text x="233.2" y="170.7" transform="rotate(-90 233.2 170.7)">2</text>
<text x="73.7" y="174.8">E0402N</text>
<text x="76.2" y="174.8">E0402N</text>
<text x="122" y="174.8">E0402N</text>
<text x="124.5" y="174.8">E0402N</text>
<text x="203" y="191.6">Title</text>
<text x="213.2" y="194.1">&lt;Title&gt;</text>
<text x="205.5" y="201.8">A4</text>
<text x="213.1" y="199.2">Document</text>
<text x="213.2" y="201.8">&lt;Doc&gt;</text>
<text x="225.1" y="199.2">Number</text>
<text x="286.8" y="199.2">Rev</text>
<text x="289.4" y="201.8">&lt;RevCod</text>
<text x="203" y="206.8">Date:</text>
<text x="216.2" y="206.8">Monday, September 09, 2019</text>
<text x="253.8" y="206.8">Sheet</text>
<text x="266.5" y="206.8">7</text>
<text x="274.1" y="206.8">of</text>
<text x="281.7" y="206.8">12</text>
</g>
<g font-size="2.3" fill="#000080">
<text x="112.8" y="17.9">FB2</text>
<text x="110.3" y="20.4">90R-100M</text>
<text x="190.6" y="30.1">U8</text>
<text x="190.6" y="32.6">TPD4E05U06</text>
<text x="102.7" y="40.2">100nF</text>
<text x="71.9" y="47.8">C45</text>
<text x="102.7" y="42.8">100nF</text>
<text x="73.5" y="50.4">10uF</text>
<text x="85.6" y="52.9">ED8 ED9</text>
<text x="22.9" y="58">USB30_A</text>
<text x="23.2" y="55.5">USB1</text>
<text x="82.3" y="55.5">ESD5451N</text>
<text x="87.4" y="55.5">ESD5451N</text>
<text x="175.3" y="68.2">U9</text>
<text x="175.3" y="70.7">SY6280AAC</text>
<text x="43.2" y="75.8">U10</text>
<text x="43.2" y="78.3">SY6280AAC</text>
<text x="233.7" y="80.9">C46</text>
<text x="233.7" y="83.4">22uF</text>
<text x="101.6" y="88.5">C47</text>
<text x="101.6" y="91">22uF</text>
<text x="208.3" y="93.6">R50</text>
<text x="76.2" y="101.2">R51</text>
<text x="208.3" y="96.1">4.7K</text>
<text x="76.2" y="103.7">4.7K</text>
<text x="170.2" y="113.9">R52</text>
<text x="180.4" y="113.9">12K 5% 2</text>
<text x="221" y="119">C48</text>
<text x="205.8" y="121.5">R53</text>
<text x="205.8" y="124">18K</text>
<text x="221" y="121.5">100nF</text>
<text x="95.3" y="134.2">J6</text>
<text x="259.1" y="141.8">J7</text>
<text x="61" y="149.4">E1HOST0_DP</text>
<text x="218.5" y="145.6">R54</text>
<text x="62.3" y="157.1">22uF/16V</text>
<text x="218.5" y="156">100R</text>
<text x="266.8" y="159.6">CON2</text>
<text x="236.3" y="162.1">ED14</text>
<text x="236.3" y="164.7">ESD5451N</text>
<text x="73.7" y="169.8">ED10</text>
<text x="73.7" y="172.3">ESD9B5V</text>
<text x="76.2" y="169.8">ED11</text>
<text x="76.2" y="172.3">ESD9B5V</text>
<text x="86.7" y="169.8">Double-USB-HOST</text>
<text x="122" y="169.8">ED12</text>
<text x="122" y="172.3">ESD9B5V</text>
<text x="124.5" y="169.8">ED13</text>
<text x="124.5" y="172.3">ESD9B5V</text>
</g>
<g font-size="2.3" fill="#004080">
<text x="25.6" y="24">VBUS</text>
<text x="21.4" y="27.6" transform="rotate(-90 21.4 27.6)">SHELL2</text>
<text x="28.8" y="29">D+</text>
<text x="29.4" y="26.5">D-</text>
<text x="26.7" y="31.6">GND</text>
<text x="27.9" y="34.1">RX-</text>
<text x="26.7" y="39.2">GND</text>
<text x="27.3" y="36.7">RX+</text>
<text x="28.2" y="41.7">TX-</text>
<text x="191.8" y="39.2">IN1</text>
<text x="201" y="39.2">OUT1</text>
<text x="21.4" y="47" transform="rotate(-90 21.4 47)">SHELL1</text>
<text x="27.6" y="44.3">TX+</text>
<text x="191.8" y="44.3">IN2</text>
<text x="201" y="44.3">OUT2</text>
<text x="191.8" y="49.4">IN3</text>
<text x="201" y="49.4">OUT3</text>
<text x="191.8" y="54.4">IN4</text>
<text x="196.7" y="54.6" transform="rotate(-90 196.7 54.6)">GND1</text>
<text x="199.2" y="54.6" transform="rotate(-90 199.2 54.6)">GND2</text>
<text x="201" y="54.4">OUT4</text>
<text x="176.6" y="77.3">IN</text>
<text x="185.5" y="77.3">VOUT</text>
<text x="186.7" y="82.4">GND</text>
<text x="44.5" y="84.9">IN</text>
<text x="53.4" y="84.9">VOUT</text>
<text x="176.6" y="87.5">EN</text>
<text x="186.9" y="87.5">OCB</text>
<text x="44.5" y="95.1">EN</text>
<text x="54.7" y="90">GND</text>
<text x="54.8" y="95.1">OCB</text>
<text x="95.3" y="140.8">9</text>
<text x="100.4" y="140.8">12</text>
<text x="95.3" y="145.9">1</text>
<text x="95.3" y="148.4">2</text>
<text x="101.6" y="145.9">5</text>
<text x="101.6" y="148.4">6</text>
<text x="95.3" y="151">3</text>
<text x="95.3" y="153.5">4</text>
<text x="101.6" y="151">7</text>
<text x="101.6" y="153.5">8</text>
<text x="95.3" y="158.6">10</text>
<text x="100.4" y="158.6">11</text>
</g>
<text font-size="2.2" x="203" y="199.2">Size</text>
<text font-size="2.1" fill="#00f" x="61.8" y="151.8">+</text>
<g font-size="1.8">
<text x="31.8" y="1.9">5</text>
<text x="90.1" y="1.9">4</text>
<text x="148.5" y="1.9">3</text>
<text x="206.8" y="1.9">2</text>
<text x="265.2" y="1.9">1</text>
<text x=".7" y="29.8">D</text>
<text x="295.1" y="29.8">D</text>
<text x=".7" y="80.9">C</text>
<text x="295.1" y="80.9">C</text>
<text x=".7" y="132.1">B</text>
<text x="295.1" y="132.1">B</text>
<text x=".7" y="183.3">A</text>
<text x="295.1" y="183.3">A</text>
<text x="31.8" y="209.2">5</text>
<text x="90.1" y="209.2">4</text>
<text x="148.5" y="209.2">3</text>
<text x="206.8" y="209.2">2</text>
<text x="265.2" y="209.2">1</text>
</g>
</svg>
